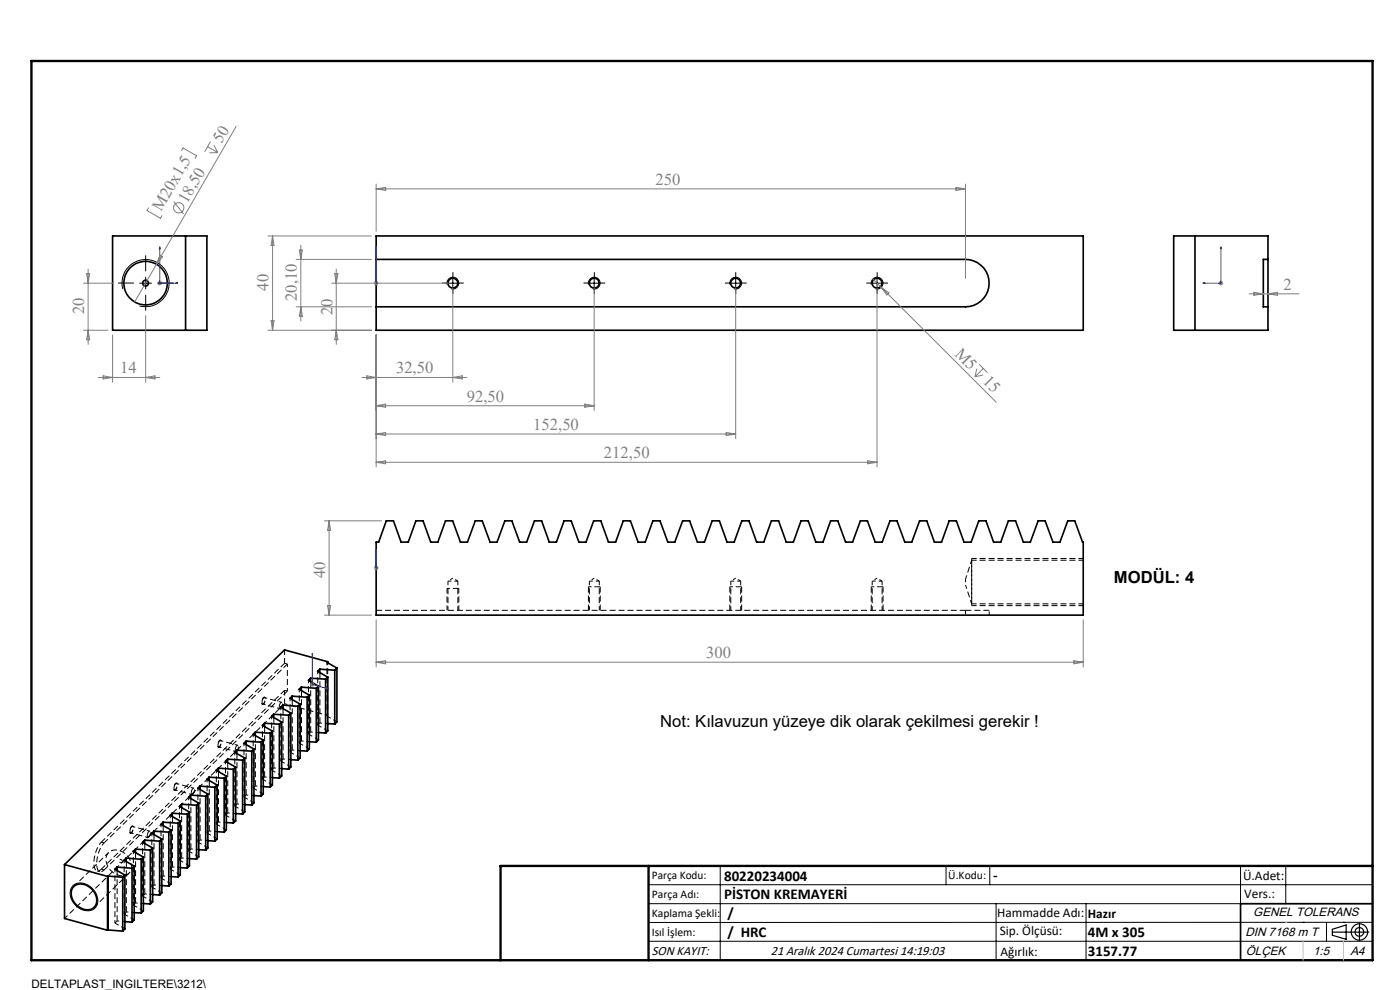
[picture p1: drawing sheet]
<svg xmlns="http://www.w3.org/2000/svg" width="297mm" height="210mm" viewBox="0 0 297 210" stroke-linecap="round" stroke-linejoin="round" font-family="sans-serif">
<g fill="none" stroke="#000" stroke-width=".35">
<path d="M23.9 50.1h20v20h-20zM39.4 50.1v20M79.8 55h125a5 5 0 0 1 5 5.1 5 5 0 0 1-5 5h-125M79.8 50.1h150v20h-150zM253.5 50.1v20M269 55v10.1M269 55v-4.9h-20v20h20v-5M269 55h-1v10.1h1M82 110.5h1.5l1.6 4.5h1.5l1.6-4.5h1.5l1.7 4.5h1.5l1.6-4.5h1.5l1.7 4.5h1.5l1.6-4.5h1.5l1.7 4.5h1.4l1.7-4.5h1.5l1.6 4.5h1.5l1.7-4.5h1.5l1.6 4.5h1.5l1.7-4.5h1.5l1.6 4.5h1.5l1.6-4.5h1.6l1.6 4.5h1.5l1.6-4.5h1.5l1.7 4.5h1.5l1.6-4.5h1.5l1.7 4.5h1.5l1.6-4.5h1.5l1.7 4.5h1.4l1.7-4.5h1.5l1.6 4.5h1.6l1.6-4.5h1.5l1.6 4.5h1.5l1.7-4.5h1.5l1.6 4.5h1.5l1.6-4.5h1.5l1.7 4.5h1.5l1.6-4.5h1.5l1.7 4.5h1.5l1.6-4.5h1.5l1.7 4.5h1.4l1.7-4.5h1.5l1.6 4.5h1.5l1.7-4.5h1.5l1.6 4.5h1.5l1.7-4.5h1.5l1.6 4.5h1.5l1.6-4.5h1.6l1.6 4.5h1.5l1.6-4.5h1.5l1.7 4.5h1.5l1.6-4.5h1.5l1.7 4.5h1.5l1.6-4.5h1.5l1.7 4.5h.1v15.5h-150v-15.5h.5zM50.2 159.1l3.2 .2M50.2 159.1l-.4 .5 2.1 1.2M50.2 159.1v.7"/>
<path d="M52.2 157.2l3.2 .2M52.2 157.2l-.4 .5 2.1 1.2M52.2 157.2v.7M53.4 159.3v11.5M53.9 158.9l-.5 .4M53.9 158.9v11.4l-.5 .5M54.2 155.3l-.5 .5 2.1 1.2M54.2 155.3l3.1 .2M54.2 155.3v.7M55.4 157.4v11.5M55.8 157l-.4 .4M55.8 157v11.4l-.4 .5"/>
<path d="M56.1 153.4l3.2 .2M56.1 153.4l-.4 .5 2.1 1.2M56.1 153.4v.7M57.3 155.5v11.5M57.8 155.1l-.5 .4M57.8 155.1v11.4l-.5 .5M58.1 151.5l3.1 .2M58.1 151.5l-.5 .4 2.2 1.3M58.1 151.5v.7M59.3 153.6v11.5M59.8 153.2l-.5 .4M59.8 153.2v11.4l-.5 .5"/>
<path d="M60 149.6l3.2 .2M60 149.6l-.5 .4 2.2 1.3M60 149.6v.7M61.2 151.7v11.5M61.7 151.3l-.5 .4M61.7 151.3v11.4l-.5 .5M62 147.7l-.5 .4 2.2 1.3M62 147.7l3.2 .2M62 147.7v.7M63.2 149.8v11.4M63.7 149.4l-.5 .4M63.7 149.4v11.4l-.5 .4"/>
<path d="M63.7 159.2l1.5 .1M63.9 145.8l3.2 .2M63.9 145.8l-.4 .4 2.1 1.3M63.9 145.8v.7M65.2 147.9v11.4M65.6 147.5l-.4 .4M65.6 147.5v11.4l-.4 .4M65.6 157.3l1.5 .1M65.9 143.9l3.2 .2M65.9 143.9l-.5 .4 2.2 1.2M65.9 143.9v.7M67.1 146v11.4"/>
<path d="M67.6 145.5l-.5 .5M67.6 145.5v11.5l-.5 .4M67.6 155.4l1.5 .1M67.8 141.9l3.2 .3M67.8 141.9l-.4 .5 2.1 1.2M67.8 141.9v.8M69.1 144.1v11.4M69.5 140.4l-.1 .1 2.1 1.2M69.5 140.4l-9.1-2.5-46.7 45.5M69.5 140.4v.2M69.5 143.6l-.4 .5M69.5 143.6v11.4l-.4 .5"/>
<path d="M69.5 153.5l1.5 .1M71 142.2v11.4M71.5 141.7l-.5 .5M71.5 141.7v11.4l-.5 .5M30.7 178.2l3.2 .2M30.7 178.2l-.5 .5 2.2 1.2M30.7 178.2v.7M32.4 179.9l-.5 .4M32.4 179.9v11.4l-.5 .5M32.7 176.3l3.1 .2M32.7 176.3l-.5 .5 2.1 1.2M32.7 176.3v.7"/>
<path d="M33.9 178.4v11.5M34.3 178l-.4 .4M34.3 178v11.4l-.4 .5M34.6 174.4l3.2 .2M34.6 174.4l-.5 .5 2.2 1.2M34.6 174.4v.7M35.8 176.5v11.5M36.3 176.1l-.5 .4M36.3 176.1v11.4l-.5 .5M36.5 172.5l3.2 .2M36.5 172.5l-.4 .5 2.1 1.2M36.5 172.5v.7"/>
<path d="M37.8 174.6v11.4M38.2 174.2l-.4 .4M38.2 174.2v11.4l-.4 .4M38.5 170.6l-.4 .5 2.1 1.2M38.5 170.6l3.2 .2M38.5 170.6v.7M39.7 172.7v11.4M40.2 172.3l-.5 .4M40.2 172.3v11.4l-.5 .4M40.5 168.7l3.1 .2M40.5 168.7l-.5 .4 2.2 1.2M40.5 168.7v.7"/>
<path d="M41.7 170.8v11.4M42.2 170.3l-.5 .5M42.2 170.3v11.5l-.5 .4M42.4 166.7l-.4 .5 2.1 1.2M42.4 166.7l3.2 .3M42.4 166.7v.8M43.6 168.9v11.4M44.1 168.4l-.5 .5M44.1 168.4v11.5l-.5 .4M44.1 178.3l1.5 .1M44.4 164.8l3.2 .3M44.4 164.8l-.5 .5 2.2 1.2"/>
<path d="M44.4 164.8v.8M45.6 167v11.4M46.1 166.5l-.5 .5M46.1 166.5v11.5l-.5 .4M46.1 176.4l1.5 .1M46.4 162.9l3.1 .3M46.4 162.9l-.5 .5 2.1 1.2M46.4 162.9v.8M47.6 165.1v11.4M48 164.6l-.4 .5M48 164.6v11.5l-.4 .4M48 174.5l1.5 .1"/>
<path d="M48.3 161l-.5 .5 2.2 1.2M48.3 161l3.2 .2M48.3 161v.8M49.5 163.2v11.4M50 162.7l-.5 .5M50 162.7v11.5l-.5 .4M50 172.6l1.5 .1M51.5 161.2v11.5M51.9 160.8l-.4 .4M51.9 160.8v11.4l-.4 .5M51.9 170.7l1.5 .1M53.9 168.8l1.5 .1"/>
<path d="M55.8 166.9l1.5 .1M57.8 165l1.5 .1M59.8 163l1.4 .2M61.7 161.1l1.5 .1M13.7 183.4l9.1 2.5M13.7 183.4v11.4l9.1 2.5M15.8 187.9a3.2 3.2 0 0 1 4.6 2.1 2.13 2.13 0 0 1-.6 2.6 2.13 2.13 0 0 1-2.7 0 3.2 3.2 0 0 1-1.6-4.4zM22.8 185.9v11.4M22.9 185.8l3.1 .3M22.9 185.8l-.1 .1M22.9 197.3l3.1 .2M22.9 185.8v11.5"/>
<path d="M22.9 197.3h-.1M24.8 183.9l-.4 .5 2.1 1.2M24.8 183.9l3.2 .3M24.8 183.9v.8M26 186.1v11.4M26.5 185.6l-.5 .5M26.5 185.6v11.5l-.5 .4M26.5 195.5l1.5 .1M26.8 182l3.2 .3M26.8 182l-.5 .5 2.2 1.2M26.8 182v.8M28 184.2v11.4"/>
<path d="M28.5 183.7l-.5 .5M28.5 183.7v11.4l-.5 .5M28.5 193.6l1.5 .1M28.8 180.1l3.1 .2M28.8 180.1l-.5 .5 2.1 1.2M28.8 180.1v.8M30 182.3v11.4M30.4 181.8l-.4 .5M30.4 181.8v11.4l-.4 .5M30.4 191.7l1.5 .1M31.9 180.3v11.5M32.4 189.8l1.5 .1"/>
<path d="M34.3 187.8l1.5 .2M36.3 185.9l1.5 .1M38.2 184l1.5 .1M40.2 182.1l1.5 .1M42.2 180.2l1.4 .1M291.2 191.7h-28v12"/>
<circle cx="30.9" cy="60" r=".62"/>
<circle cx="30.9" cy="60" r="4.6"/>
<circle cx="96.1" cy="60.1" r="1.06"/>
<circle cx="126.1" cy="60.1" r="1.06"/>
<circle cx="156.1" cy="60.1" r="1.06"/>
<circle cx="186.1" cy="60.1" r="1.06"/>
</g>
<g fill="none" stroke="#000" stroke-width=".21" stroke-dasharray="1.3 .6" stroke-linecap="butt">
<path d="M96.1 124.8h.4M124.8 124.5v5M126.1 124.5h.4M127.3 129.5v-5M154.8 124.5v5M156.1 124.5h.4M157.3 129.5v-5M184.8 124.5v5M186.1 124.5h.4M187.3 129.5v-5M204.8 129.5h-125M206.1 128.5v-.1"/>
<path d="M209.9 129.5h-5.1M46.2 158.1l.1-.5 .4-.5a.86 .86 0 0 1-.4 1.3l-.1-.3M49.9 159.1l.1-.5 .4-.5a.86 .86 0 0 1-.4 1.3l-.1-.3M50.3 159.3l.3-.4M50.6 158.9v-.6M55.6 149l.1-.5 .3-.5a.86 .86 0 0 1-.3 1.3l-.1-.3M59.2 150l.1-.6 .4-.4a.86 .86 0 0 1-.4 1.3l-.1-.3M59.6 150.2l.3-.5M59.9 149.7v-.5M61 146.6l-.6-.2M61 140.8l-.6-.1M62 159.1v-10.7"/>
<path d="M64 157.2v-10.7M65.9 155.3v-10.7M67.9 153.4v-10.7M69.4 151.9l.1-.1M22.1 178.8l-.6-.2M27.6 176.3l.1-.5 .3-.5a.86 .86 0 0 1-.3 1.3l-.1-.3M31.2 177.3l.1-.5 .4-.5a.86 .86 0 0 1-.4 1.3l-.1-.3M31.6 177.5l.3-.4M31.9 177.1v-.5M36.9 167.2l.1-.5 .4-.5a.86 .86 0 0 1-.4 1.3l-.1-.3M40.6 168.2l.1-.5 .3-.5a.86 .86 0 0 1-.3 1.3l-.1-.3M41 168.4l.3-.4"/>
<path d="M41.3 168l-.1-.5M42.4 178.2v-10.7M44.4 176.3v-10.7M46.4 174.4v-10.8M48.3 172.4v-10.7M50.3 170.5v-10.7M52.2 168.6v-10.7M54.2 166.7v-10.7M56.1 164.8v-10.7M58.1 162.9v-10.7M60 161v-10.7M20.6 184.8l.6 .1"/>
<path d="M22.1 184.6l-.6-.2M24.8 195.4v-10.8M26.8 193.4v-10.7M28.8 191.5v-10.7M30.7 189.6v-10.7M32.7 187.7v-10.7M34.6 185.8v-10.7M36.6 183.9v-10.7M38.5 182v-10.7M40.5 180.1v-10.7"/>
</g>
<path d="M97.1 123.3h-2.1M127.1 123.3h-2.1M157.1 123.3h-2.1M187.1 123.3h-2.1M204.8 129.5v1M209.9 130.5v-1" fill="none" stroke="#000" stroke-width=".21" stroke-dasharray="1.3 .6" stroke-dashoffset=".5" stroke-linecap="butt"/>
<g fill="none" stroke="#000" stroke-width=".21" stroke-dasharray="1.3 .6" stroke-dashoffset=".6" stroke-linecap="butt">
<path d="M94.8 124.8h1.3M96.1 122.6l-1.1 .7M97.1 123.3l-1-.7M124.8 124.5h1.3M126.1 122.6l-1.1 .7M127.1 123.3l-1-.7M154.8 124.5h1.3M156.1 122.6l-1.1 .7M157.1 123.3l-1-.7M184.8 124.5h1.3M186.1 122.6l-1.1 .7M187.1 123.3l-1-.7"/>
<path d="M204.8 122.8v1.3M46.4 158.4l3.6 1M46.6 157.1l-.4 1 .2 .5a1.28 1.28 0 0 0 .4-1.6l-.2 .1M50.4 158.1l-3.6-1M55.7 149.3l3.7 1M55.9 147.9l-.4 1.1 .2 .5a1.28 1.28 0 0 0 .5-1.6h-.3M59.7 149l-3.6-1M61 140.8v5.8M61.5 159.5v-11.4M63.5 157.6v-11.4M65.4 155.7v-11.4M67.4 153.8v-11.4"/>
<path d="M69.4 151.9v-11.4M27.7 176.7l3.7 1M27.9 175.3l-.4 1 .2 .5a1.28 1.28 0 0 0 .5-1.6l-.3 .1M31.7 176.3l-3.6-1M37.1 167.6l3.6 .9M37.2 166.2l-.3 1 .1 .5a1.28 1.28 0 0 0 .5-1.6l-.3 .1M41.1 167.2l-3.7-1M42 178.6v-11.4M43.9 176.7v-11.4M45.9 174.8v-11.4M47.8 172.9v-11.4M49.8 171v-11.4"/>
<path d="M51.8 169.1v-11.4M53.7 167.2v-11.5M55.7 165.3v-11.5M57.6 163.4v-11.5M59.6 161.5v-11.5M21.5 184.4a.79 .79 0 0 1-.9 .3 .79 .79 0 0 1-.6-.8 6.9 6.9 0 0 1 1.5-5.3M22.1 184.6a.79 .79 0 0 1-.9 .3 .79 .79 0 0 1-.6-.8 6.9 6.9 0 0 1 1.5-5.3M24.4 195.8v-11.4M26.3 193.9v-11.4M28.3 192v-11.4M30.2 190.1v-11.4M32.2 188.2v-11.5"/>
<path d="M34.2 186.3v-11.5M36.1 184.4v-11.5M38.1 182.4v-11.4M40 180.5v-11.4"/>
</g>
<path d="M206.1 128.1v-9.3" fill="none" stroke="#000" stroke-width=".21" stroke-dasharray="1.3 .6" stroke-dashoffset="-.2" stroke-linecap="butt"/>
<g fill="none" stroke="#000" stroke-width=".21" stroke-dasharray="1.3 .6" stroke-dashoffset=".4" stroke-linecap="butt">
<path d="M206.1 118.8l-1.3 4M95 123.3v6.2M96.5 124.8h.8M97.1 129.5v-6.2M125 123.3v6.2M126.5 124.5h.8M127.1 129.5v-6.2M155 123.3v6.2M156.5 124.5h.8M157.1 129.5v-6.2M185 123.3v6.2M186.5 124.5h.8"/>
<path d="M187.1 129.5v-6.2M204.8 124.1l1.3 4M206.1 128.4v-9.9M65.6 158.9l-2.1-1.3M67.6 156.9l-2.2-1.2M69.5 155l-2.1-1.2M71.5 153.1l-2.1-1.2M44.1 179.8l-2.1-1.2M46.1 177.9l-2.2-1.2M48 176l-2.1-1.2M50 174.1l-2.2-1.2M51.9 172.2l-2.1-1.2"/>
<path d="M53.9 170.3l-2.1-1.2M55.9 168.4l-2.2-1.2M57.8 166.5l-2.1-1.2M59.8 164.6l-2.2-1.2M61.7 162.7l-2.1-1.2M63.7 160.8l-2.2-1.3M13.7 194.8l46.7-45.5M26 182.7a.36 .36 0 0 0-.3-.4 .36 .36 0 0 0-.4 .4l.3 .3h.3l.1-.3M26.5 197l-2.1-1.2M28.5 195.1l-2.2-1.2M30.4 193.2l-2.1-1.2M32.4 191.3l-2.2-1.2"/>
<path d="M34.3 189.4l-2.1-1.2M36.3 187.5l-2.1-1.2M38.3 185.6l-2.2-1.2M40.2 183.7l-2.1-1.3M42.2 181.8l-2.2-1.3"/>
</g>
<path d="M229.8 118.8h-23.7M229.8 118.5h-23.7M60.4 137.8v2.9M94.8 124.8v4.7M97.3 129.5v-4.7M206.1 128.5h23.7M206.1 128.1h23.7M60.4 146.4v2.9M20 192.4l7.4-7.2M23.1 180.8l-7.4 7.2" fill="none" stroke="#000" stroke-width=".21" stroke-dasharray="1.3 .6" stroke-dashoffset=".2" stroke-linecap="butt"/>
<g fill="none" stroke="#000" stroke-width=".21" stroke-dasharray="1.3 .6" stroke-dashoffset=".8" stroke-linecap="butt">
<path d="M62 159.1l1.7 .1M64 157.2l1.6 .1M65.9 155.3l1.7 .1M67.9 153.4l1.6 .1M69.5 151.8v-11.2M42.4 178.2l1.7 .1M44.4 176.3l1.7 .1M46.4 174.4l1.6 .1M48.3 172.4l1.7 .2M50.3 170.5l1.6 .2M52.2 168.6l1.7 .1M54.2 166.7l1.7 .1"/>
<path d="M56.1 164.8l1.7 .1M58.1 162.9l1.7 .1M60 161l1.7 .1M24.8 195.4l1.7 .1M26.8 193.4l1.7 .2M28.8 191.5l1.6 .2M30.7 189.6l1.7 .1M32.7 187.7l1.6 .1M34.6 185.8l1.7 .1M36.6 183.9l1.7 .1M38.5 182l1.7 .1M40.5 180.1l1.7 .1"/>
</g>
<g fill="none" stroke="#000" stroke-width=".21" stroke-dasharray="1.3 .6" stroke-dashoffset=".3" stroke-linecap="butt">
<path d="M61.5 159.5l.5-.4M63.5 157.6l.5-.4M65.4 155.7l.5-.4M67.4 153.8l.5-.4M42 178.6l.4-.4M43.9 176.7l.5-.4M45.9 174.8l.5-.4M47.8 172.9l.5-.5M49.8 171l.5-.5M51.8 169.1l.4-.5M53.7 167.2l.5-.5M55.7 165.3l.4-.5"/>
<path d="M57.6 163.4l.5-.5M59.6 161.5l.4-.5M24.4 195.8l.4-.4M26.3 193.9l.5-.5M28.3 192l.5-.5M30.2 190.1l.5-.5M32.2 188.2l.5-.5M34.2 186.3l.4-.5M36.1 184.4l.5-.5M38.1 182.4l.4-.4M40 180.5l.5-.4"/>
</g>
<path d="M60.4 149.3l9.1 2.5M27.9 183.8a2.12 2.12 0 0 1-1.2 1.9 2.12 2.12 0 0 1-2.2-.3 3.2 3.2 0 0 1-1.6-4.4 2.83 2.83 0 0 1 4.3 .8 3.4 3.4 0 0 1 .7 2" fill="none" stroke="#000" stroke-width=".21" stroke-dasharray="1.3 .6" stroke-dashoffset=".7" stroke-linecap="butt"/>
<path d="M60.4 146.4l-38.9 38M61 146.6l-38.9 38M21.5 178.6l38.9-37.9M22.1 178.8l38.9-38" fill="none" stroke="#000" stroke-width=".21" stroke-dasharray="1.3 .6" stroke-dashoffset=".1" stroke-linecap="butt"/>
<g fill="none" stroke="#808080" stroke-width=".21">
<path d="M38.5 31.9l.3-.5 2.9 1.6-.3 .6M44 31.1l2.2 1.3M44.7 30l-1.3 2.2M45.4 30.8l.8 1.6M46.2 32.4h-1.8M50.1 26.8l-16.9 29.2M79.8 39v10.1M202.8 39.7l2 .4-2 .3zM204.8 39v20M18.4 58.1h.6l-.3 2zM18.7 57.1v16M31.5 44.1l-.3 .6 2.8 1.6 .4-.6"/>
<path d="M33.2 56l-4.6 8.1M33.5 59.7l.8 .7M33.9 59.5v1.1M33.9 54.1l.6 .4-1.3 1.5zM34.3 59.7l-.8 .7M36.9 42.7l2 2.7M56.8 50.1h22M57.8 50.1v20M57.8 50.1l.3 2h-.6zM62.8 55h16M63.5 53h.6l-.3 2zM63.8 52v16.1"/>
<path d="M71 58.1h.7l-.4 2zM71.3 57.1v16M79.4 59.7l.8 .7M79.8 59.5v1.1M79.8 40.1l2-.4v.7zM79.8 40.1h125M80.2 59.7l-.8 .7M185.2 59.2l26.1 26.1M258.7 59.7l.7 .7M259 59.5v1.1M259.4 59.7l-.7 .7M17.7 60.1h6.3"/>
<path d="M17.7 70.1h5.2M18.7 70.1l.3 2h-.6zM21.9 79.7l2 .4-2 .3zM23.9 71v10.1M30.9 66.9v14.2M33.4 60.1h1M56.8 70.1h22M57.5 68h.6l-.3 2.1zM62.8 65.1h16M63.8 65.1l.3 2h-.6zM70.3 60.1h24.8M71.3 70.1l.4 2h-.7z"/>
<path d="M77.8 79.7l2 .4-2 .3zM79.8 71v28.1M96.1 61.1v20M126 61.1v26M156.1 61.1v32M186.1 61.1v38M186.9 61l1.7 1.1-.5 .5zM207.2 78.2l-.4 1.7M207.7 77.3l1.8 1.7M208.6 79.5l-1.8 .4M208.6 78.2l-1.8 1.7M258.5 60.1h1"/>
<path d="M265 62.3h10.6M266 62l2 .3-2 .3zM269 62.3l2-.3v.6zM20.9 80.1h13M30.9 80.1l2-.4v.7zM76.8 80.1h22.3M79.8 86.1l2-.4v.7zM79.8 92.1l2-.4v.7zM79.8 98.1l2-.4v.7zM79.8 86.1h46.2M79.8 92.1h76.3M79.8 98.1h106.3"/>
<path d="M96.1 80.1l2-.4v.7zM124.1 85.7l1.9 .4-1.9 .3zM154.1 91.7l2 .4-2 .3zM184.1 97.7l2 .4-2 .3zM68.8 110.5h12.2M69.8 110.5v20M69.8 110.5l.3 2h-.6zM79.8 120v1M68.8 130.5h10M69.5 128.5h.6l-.3 2zM79.3 120.5h1M79.4 120.1l.8 .8"/>
<path d="M79.8 131.5v10M80.2 120.1l-.8 .8M229.8 131.5v10M65.8 145.2h.9M65.9 144.8l.7 .7M66.3 144.7v1M66.6 144.8l-.7 .7M79.8 140.5h150M79.8 140.5l2-.3v.6zM227.8 140.2l2 .3-2 .3z"/>
<circle cx="37.9" cy="44.1" r="1.09"/>
</g>
<g fill="none" stroke="#000" stroke-width=".21">
<path d="M30.9 58.8v2.5M96.1 58.8v2.5M126 58.8v2.5M156.1 58.8v2.5M186.1 58.8v2.5M26.1 61.3a5 5 0 0 1 4.4-6.2 5 5 0 0 1 5.4 5.4 5 5 0 0 1-6.3 4.4M29.6 60.1h2.5M94.8 60.1h2.5M94.9 60.4a1.26 1.26 0 0 1 1.1-1.6 1.26 1.26 0 0 1 1.3 1.4 1.26 1.26 0 0 1-1.6 1.1M124.8 60.1h2.5M124.8 60.4a1.26 1.26 0 0 1 1.1-1.6 1.26 1.26 0 0 1 1.4 1.4 1.26 1.26 0 0 1-1.6 1.1M154.8 60.1h2.5"/>
<path d="M154.9 60.4a1.25 1.25 0 0 1 1.1-1.6 1.25 1.25 0 0 1 1.3 1.4 1.25 1.25 0 0 1-1.5 1.1M184.8 60.1h2.5M184.9 60.4a1.26 1.26 0 0 1 1.1-1.6 1.26 1.26 0 0 1 1.3 1.4 1.26 1.26 0 0 1-1.6 1.1M15.4 187.9a3.2 3.2 0 0 1 4.6 1.1 2.65 2.65 0 0 1-.4 4 3.8 3.8 0 0 1-4.6-4.3zM137.6 187.7h153.6M137.6 191.7h153.6M137.6 199.7h153.6M152.8 183.7v20M200.7 183.7v4M210 183.7v4M211.3 191.7v12M230.4 191.7v12"/>
<path d="M263.2 183.7v20M272.8 183.7v8M276.4 195.6h.1M281.4 195.6v4.1M285 195.6h.1M291.2 195.6l-153.6 .1"/>
</g>
<g fill="none" stroke="#000" stroke-width=".25">
<path d="M282.6 197.7h7.8M282.6 197.1l3-.9v3l-3-.8zM288.4 195.8v3.8M106.2 203.7h185"/>
<circle cx="288.4" cy="197.7" r="1.74"/>
<circle cx="288.4" cy="197.7" r=".93"/>
</g>
<g fill="none" stroke="#00f" stroke-width=".21">
<path d="M33.9 52.3v7.8h3.8M33.9 52.3l.1 .4h-.2zM37.4 60l.3 .1h-.3zM79.8 60v.1zM79.8 52.3v.4v-.4M79.8 52.3v7.8M259 52.3l.1 .4h-.2zM259 52.3v7.8h-3.8M79.8 60.1h.1M255.2 60.1l.4-.1v.1zM79.8 116.6v.4v-.4M79.8 116.6v3.9"/>
<path d="M66.3 138.6v.4l-.1-.1zM66.3 138.6v6.6l3.4 .9M79.8 120.4v.2zM79.8 120.5h.1M69.3 145.9l.4 .2h-.4z"/>
</g>
<g fill="none" stroke="#000" stroke-width=".21" stroke-dasharray="15.2 1.3 1.3 1.3" stroke-linecap="butt">
<path d="M30.9 57.5v-3.3M96.1 58.8v-1.1M126.1 58.8v-1.1M156.1 58.8v-1.1M186.1 58.8v-1.1M28.4 60h-3.4M30.9 62.5v3.4M33.4 60h3.4M94.8 60h-1M96.1 61.3v1M97.3 60h1.1M124.8 60h-1"/>
<path d="M126.1 61.3v1M127.3 60h1.1M154.8 60h-1M156.1 61.3v1M157.3 60h1.1M184.8 60h-1M186.1 61.3v1M187.3 60h1.1"/>
</g>
<path d="M6.7 12.9h284.5v190.8h-284.5zM137.6 183.7v20M291.2 183.7h-185v20" fill="none" stroke="#000" stroke-width=".5"/>
<path d="M276.4 199.7v4M285 199.7v4" fill="none" stroke="#c0c0c0" stroke-width=".21"/>
<path d="M272.8 195.6h.1" fill="none" stroke="#c0c0c0" stroke-width=".25"/>
<g fill="#00f">
<path d="M79.8 60v.1zM79.8 52.3v.4z"/>
<path d="M37.4 60l.3 .1h-.3zM33.9 52.3l.1 .4h-.2z"/>
<path d="M69.3 145.9l.4 .2h-.4zM66.3 138.6v.4l-.1-.1z"/>
<path d="M79.8 116.6v.4zM79.8 120.4v.2zM255.2 60.1h.4v-.1zM259 52.3l-.1 .4h.2z"/>
</g>
<g font-size="3.5" fill="#808080">
<text x="47" y="30.6" transform="rotate(-60 47 30.6)">50</text>
<text x="139" y="39.2">250</text>
<text x="34.2" y="44.9" transform="rotate(-60 34.2 44.9)">M20x1,5</text>
<text x="39.7" y="43.2" transform="rotate(-60 39.7 43.2)">18,50</text>
<text x="57" y="61.6" transform="rotate(-90 57 61.6)">40</text>
<text x="63" y="63.8" transform="rotate(-90 63 63.8)">20,10</text>
<text x="272.3" y="61.5">2</text>
<text x="17.9" y="66.7" transform="rotate(-90 17.9 66.7)">20</text>
<text x="70.5" y="66.8" transform="rotate(-90 70.5 66.8)">20</text>
<text x="202.4" y="75.2" transform="rotate(45 202.4 75.2)">M5</text>
<text x="25.5" y="79.2">14</text>
<text x="84" y="79.2">32,50</text>
<text x="208.3" y="81.1" transform="rotate(45 208.3 81.1)">15</text>
<text x="99" y="85.2">92,50</text>
<text x="113.1" y="91.2">152,50</text>
<text x="128.1" y="97.2">212,50</text>
<text x="69" y="122.6" transform="rotate(-90 69 122.6)">40</text>
<text x="149.8" y="139.6">300</text>
</g>
<g font-size="3.5">
<text x="236.3" y="123.6">MODÜL: 4</text>
<text x="140" y="154.2">Not: Kılavuzun yüzeye dik olarak çekilmesi gerekir !</text>
</g>
<g font-size="3.2">
<text x="153.6" y="186.8">80220234004</text>
<text x="153.6" y="190.8">PİSTON KREMAYERİ</text>
<text x="210.7" y="186.6">-</text>
<text x="154.3" y="194.8">/</text>
<text x="154.3" y="198.8">/ HRC</text>
<text x="230.8" y="198.7">4M x 305</text>
<text x="230.8" y="202.8">3157.77</text>
</g>
<g font-size="2.8">
<text x="263.7" y="186.7">Ü.Adet:</text>
<text x="263.9" y="190.5">Vers.:</text>
<text x="211.5" y="194.5">Hammadde Adı:</text>
<text x="230.8" y="194.7">Hazır</text>
<text x="138.3" y="202.6">SON KAYIT:</text>
<text x="163.5" y="202.6">21 Aralık 2024 Cumartesi 14:19:03</text>
<text x="212.1" y="198.4">Sip. Ölçüsü:</text>
<text x="212.2" y="202.7">Ağırlık:</text>
</g>
<g font-size="2.6">
<text x="265.9" y="194.4">GENEL TOLERANS</text>
<text x="264.2" y="198.5">DIN 7168 m T</text>
<text x="264.3" y="202.6">ÖLÇEK</text>
<text x="278.5" y="202.6">1:5</text>
<text x="286.5" y="202.6">A4</text>
</g>
<g font-size="2.5">
<text x="138.3" y="186.4">Parça Kodu:</text>
<text x="138.3" y="190.5">Parça Adı:</text>
<text x="201.2" y="186.5">Ü.Kodu:</text>
<text x="138.3" y="194.5">Kaplama Şekli:</text>
<text x="138.3" y="198.6">Isıl İşlem:</text>
<text x="6.7" y="209.6">DELTAPLAST_INGILTERE\3212\</text>
</g>
</svg>
